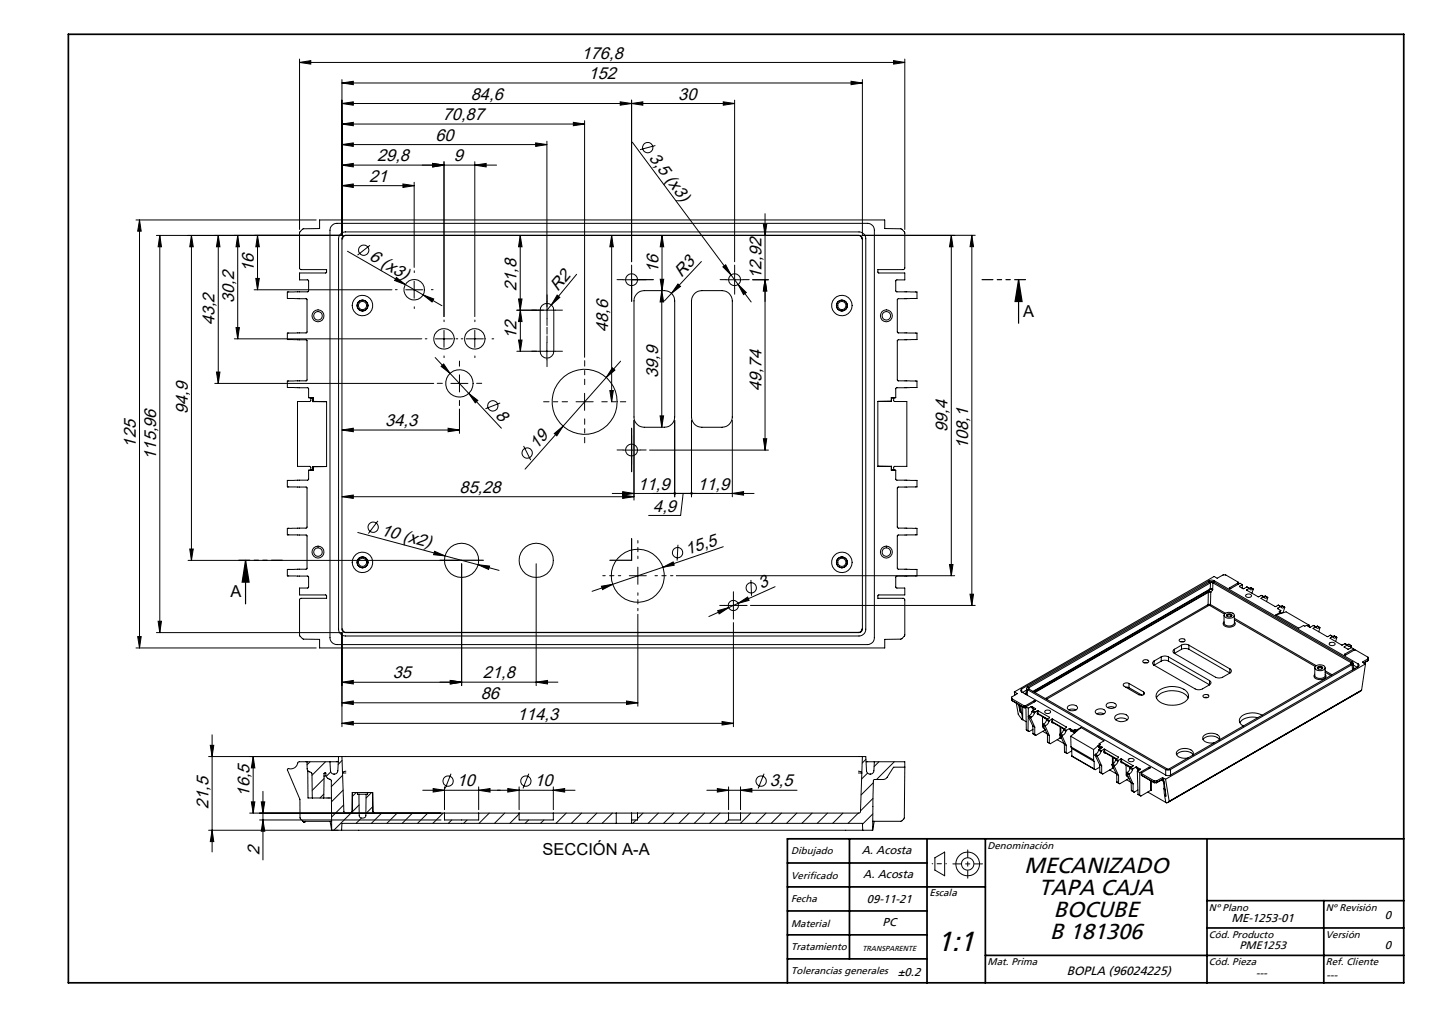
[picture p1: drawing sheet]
<svg xmlns="http://www.w3.org/2000/svg" width="420mm" height="297mm" viewBox="0 0 420 297" stroke-linecap="round" stroke-linejoin="round" font-family="sans-serif">
<g fill="none" stroke="#000" stroke-width=".29">
<path d="M87.5 18.2l3.3-.5v1zM87.5 17.2v49.8M87.5 18.2h176.8M261 17.7l3.3 .5-3.3 .5zM264.3 17.2v49.8M99.9 24.2l3.3-.5v1zM99.9 36.2l3.3-.5v1zM99.9 30.2l3.3-.5v1zM99.9 23.2v45.5M99.9 24.2h152M99.9 36.2h70.8M167.5 35.7l3.2 .5-3.2 .5z"/>
<path d="M170.7 35.2v69.1M181.2 29.7l3.3 .5-3.3 .5zM184.5 30.2l3.2-.5v1zM184.5 29.2v47.2M211.2 29.7l3.4 .5-3.4 .5zM214.6 29.2v47.2M214.6 30.2h-114.7M248.6 23.7l3.3 .5-3.3 .5zM251.9 23.2v45.5h32.9M99.9 54.2l3.3-.5v1zM99.9 48.2l3.3-.5v1.1zM99.9 42.2l3.3-.5v1.1z"/>
<path d="M99.9 54.2h21.1M99.9 42.2h59.8M117.7 53.7l3.3 .5-3.3 .5zM121 53.2v24.9M126.4 47.7l3.3 .5-3.3 .6zM129.7 47.2v45.3M138.7 48.2l3.3-.5v1.1zM138.7 47.2v45.3M145 48.2h-45.1M156.5 41.7l3.2 .5-3.2 .6zM159.7 41.2v48.4M184.7 41.5l28.8 38.8"/>
<path d="M191.4 42.5l-4.5 1.2M39.7 64.2h52.7M40.7 64.2v125M40.7 64.2l.5 3.3h-1zM45.7 68.8h54.4M46.7 68.8v115.9M46.7 68.8l.5 3.3h-1zM55.9 68.8v94.9M55.9 68.8l.5 3.3h-1zM63.7 68.8v43.2M63.7 68.8l.5 3.3h-1zM69.4 68.8v30.2"/>
<path d="M69.4 68.8l.5 3.3h-1zM75.2 68.8v15.8M75.2 68.8l.5 3.3h-1zM97 65.8l.6-.4 .8-.2h155a1.99 1.99 0 0 1 2 2v119a1.99 1.99 0 0 1-2 2h-155a2.05 2.05 0 0 1-2-2v-119l.1-.7zM99.5 68.3l.6-.4 .8-.2h150a1.99 1.99 0 0 1 2 2v114a1.99 1.99 0 0 1-2 2h-150a2.05 2.05 0 0 1-2-2v-114l.1-.7zM100 69.2l.9-.5h150a1.02 1.02 0 0 1 1 1v114a1.02 1.02 0 0 1-1 1h-150a1.09 1.09 0 0 1-1-1v-114zM100 69.8l.3-.7 .7-.3h149.7l.7 .3 .3 .7M101.5 73.4l27.6 15.9M108.1 71.6l-3.7 2.9M151.9 68.8l.1 33.8M151.9 68.8l.6 3.3h-1.1zM178.6 68.8l.5 3.3h-1z"/>
<path d="M178.6 68.8v48.5M184.5 79.2v5M193.4 68.8v16.1M193.4 68.8l.5 3.3h-1.1zM204.9 76.4l-10.8 11.5M211.1 77.9l.8-.6 1.6 3zM214.6 79.2v5M223 65.5h.9l-.5 3.3zM223.4 62.4v69M251.7 68.8h27.1M277.8 68.8l.5 3.3h-1zM277.8 68.8v99.3"/>
<path d="M283.8 68.7l.5 3.3h-1zM283.8 68.7v108.1M68.4 99h54.8M68.9 95.7h1l-.5 3.3zM74.2 84.6h40.3M74.7 81.3h1l-.5 3.3zM115.8 81l2.6 2.1-3.1-1.2zM118.5 84.6h5M121 82.1v5M123.6 86.1l3.1 1.2-.5 .9zM127.2 99h5M129.7 96.5v5"/>
<path d="M136.2 99h5M138.7 96.5v5M151.4 99.3h1.1l-.5 3.3zM151.4 87.3h1.1l-.6 3.3zM152 90.6l.5 3.3h-1.1zM158.3 89.2a2.01 2.01 0 0 1 2.2-.4 2.01 2.01 0 0 1 1.2 1.8v12a1.99 1.99 0 0 1-1.9 2 1.99 1.99 0 0 1-2-2v-12l.1-.8zM158.7 90.6h-7.7M161 89l-1.3 1.6M162.7 86.2l.8 .7-2.5 2.1zM168.4 80.1l-7.4 8.9M182 81.7h5M186.1 85.8a2.73 2.73 0 0 1 2.1-.9h5.9a3 3 0 0 1 3 3v33.9a3 3 0 0 1-3 3h-5.9a3 3 0 0 1-3-3v-33.9a2.73 2.73 0 0 1 .9-2.1z"/>
<path d="M192.8 81.6h1.1l-.5 3.3zM193.3 84.9l.5 3.3h-1zM193.3 84.9v39.9M198 82.9l.8 .7-2.7 2.1zM202.8 85.8a2.88 2.88 0 0 1 2.2-.9h5.9a3 3 0 0 1 3 3v33.9a3 3 0 0 1-3 3h-5.9a3 3 0 0 1-3-3v-33.9a3.1 3.1 0 0 1 .8-2.1zM212.1 81.7h5M213.5 80.3l2.1 2.8M215.6 83.1l2.4 2.3-.8 .6zM215.6 83.1l3.8 5.1M219.8 81.7h4.6M223.4 81.7l.5 3.3h-.9zM62.7 112h64"/>
<path d="M63.2 108.7h1l-.5 3.3zM90.1 116.1v-2.6l-.2-.3h-6v-1.9l5.5-.1 .3-.1v-11.7l-.3-.2h-5.5v-1.9l5.6-.1 .2-.2v-9.6l-.2-.2h-5.6v-1.9l6-.1 .2-.1v-3.1l-.2-.3h-2.4v-2h7.7l.2-.2v-.8h-7.5l-.4-.4v-10.5l1.1-1 4.7-.1v-2.5h165.1v2.5l4.8 .1 1 1 .1 10.5-.4 .4h-7.5v.8l.2 .2h7.7v2h-2.5l-.1 .2v3.2l.2 .1 5.9 .1v1.9h-5.5l-.2 .3v9.5l.2 .2 5.5 .1v1.9h-5.5l-.2 .3v11.5l.2 .2 5.5 .1v1.9h-6l-.2 .3v2.6M90.1 116.1l1.4 .1M90.1 116.1l.7 .1M90.8 116.2v.8l-.3 .3h-3.6v18.9h3.6l.3 .3v.7M90.8 116.2h.6M91.4 117.3h4M91.4 116.2v1.1M91.5 116.2v1M91.5 117.2l3.9 .1M91.5 117.2l-.1 .1M91.5 116.2h-.1"/>
<path d="M95.4 117.3v18.9M127.1 104.4l4.3 4.6M128.8 107l.8-.7 1.8 2.7zM131.4 109l5.5 5.9M131.7 112h5M134.2 109.5v5M134.2 119.4v7.2M136.9 114.9l9.5 10.2M136.9 114.9l2.7 2-.8 .7zM146.1 117.7l-4.3 1.7M151 102.6h5.7M157.3 102.6h4.9"/>
<path d="M159.7 100.1v5M168.2 117.3h5M170.7 114.9v4.9M177.1 110.2l-23.7 26.8M178.1 114h1l-.5 3.3zM178.9 107.4l.7 .7-2.5 2.1zM181.3 105.5l-4.2 4.7M256.4 117.2v19M256.4 117.2h4M260.3 116.2v1M260.3 117.2h-3.9M260.3 116.2h.1"/>
<path d="M260.3 117.2h.1M260.4 116.2v1M260.4 116.2h.6M261 116.2v.8l.2 .3h3.7v18.9h-3.7l-.2 .2v.8M261.6 116.1l-1.3 .1M261.6 116.1l-.6 .1M90.1 137.3l-.1 2.9-6.1 .1v1.9h5.6l.2 .2v11.7l-.3 .1-5.5 .1v1.9h5.6l.2 .2v9.6l-.3 .2-5.5 .1v1.9h6l.2 .2v3.1l-.2 .2h-2.4v2h7.7l.2 .3v.7h-7.5l-.4 .4 .1 10.6 1 1h4.7v2.5h165.1v-2.5h4.8l1-1 .1-10.6-.4-.4h-7.5v-.8l.2-.2h7.7v-2h-2.4l-.2-.1v-3.2l.1-.2h6v-1.9l-5.5-.1-.2-.2v-9.7l5.7-.1v-1.9l-5.5-.1-.2-.2v-11.5l.2-.3h5.5v-1.9l-6-.1-.2-.3v-2.6M90.8 137.2h.6M90.8 137.2l-.7 .1M91.4 136.2l.1 .1M91.4 136.2h4M91.4 136.2v1"/>
<path d="M91.4 137.2l.1 .1M91.5 137.3h-1.4M91.5 136.3v1M95.4 136.2l-3.9 .1M99.9 125.6l3.3-.5v1zM99.9 125.6h34.3M130.9 125.1l3.3 .5-3.3 .5zM152.9 130.2l2.1 4.2M161.9 126.6l2.6-2.1-1.9 2.8zM182 131.4h5M184.5 128.9v5M185.2 122.8v23.2"/>
<path d="M189.7 131.4h34.7M192.8 121.5h1l-.5 3.3zM197.1 122.8v22.3M202 122.8v22.3M213.9 122.8v22.3M223 128.1h.9l-.5 3.3zM256.4 136.2h3.9M256.4 136.2h4M260.3 136.2v1.1M260.3 137.3h1.3M260.4 136.2h-.1M260.4 136.2v1"/>
<path d="M260.4 137.2l-.1 .1M260.4 137.2h.6M261 137.2l.6 .1M99.9 145.1l3.3-.5v1zM99.9 145.1h85.3M104.5 155.5l25.5 6.8M110.4 152.1l-2.8 3.7M178.8 144.1h41.4M181.9 144.6l3.3 .5-3.3 .5zM181.9 143.6l3.3 .5-3.3 .5zM198 159.1l-.2 4.6M199.5 144.1l-.7 6.4h-9.4"/>
<path d="M211.2 159.7l-17.6 6M213.9 144.1l3.3-.5v1zM54.9 163.7h78.9M55.4 160.3h1l-.5 3.4zM126.9 161l3.1 1.3-3.4-.3zM130 162.3l9.6 2.6M134.8 164.6v35.6M139.6 164.9l3.4 .4-.3 1zM139.6 164.9l6.2 1.7M156.6 164.6v35.6M175.6 171.2l3.4-.6-3 1.6zM183.8 168.1h5"/>
<path d="M186.3 165.6v5M186.3 179.4v26.8M193.6 165.7l3-1.6 .3 1zM193.6 165.7l-20.7 7M197.5 168.1h81.3M209.6 178.3l3.2-.9-2.8 1.9zM211.7 176.8h5M214.2 174.3v5M215.5 176.2l2.9-1.8 .4 .9zM215.5 176.2l-8.5 3.9M219.2 176.8h65.6M219.3 169.4l.2 4.6"/>
<path d="M226.4 171.3l-10.9 4.9M277.3 164.8h1l-.5 3.3zM283.3 173.5h1l-.5 3.3zM352.8 176.6l.2 .2M352.8 176.6h.8M352.8 176.6l-47.5 27.4M352.9 173h.7M352.9 173l-.1 3.6M352.9 173l-50.6 29.2M353 172.8l-.1 .2M353 172.8l.6 .2M353 172.8l-50.9 29.4"/>
<path d="M353 176.8h.4M353 176.8l-47.4 27.4M353.2 169.6l.7-.2 .7 .2M353.2 170l-53.1 30.6a.43 .43 0 0 0-.2 .4 .43 .43 0 0 0 .2 .4M353.2 170l.5-.2 .9 .2M353.2 169.6l-54.8 31.6M353.2 169.6v.4M353.4 176.8l4.2 2.5M353.4 172.2h.1M353.4 172.2h.8M353.4 172.2l-.4 .6M353.4 172.2l-51.6 29.8"/>
<path d="M353.5 172h.1M353.5 172l-.1 .2M353.5 172l.7 .2M353.5 172l-51.8 29.9M353.6 170.2h.7M353.6 176.6l-.2 .2M353.6 170.2l-53.1 30.6M353.6 170.2l-.1 1.8M353.6 176.6l4.3 2.5M353.6 173v3.6M354.2 172.2l-.6 .8M354.3 170.2l40.2 23.3"/>
<path d="M354.3 170.2l-.1 2M354.6 170l40.3 23.3a.43 .43 0 0 1 .3 .4 .43 .43 0 0 1-.3 .4M354.6 169.6l42.1 24.3M354.6 169.6v.4M357.5 179.7v2.2a1.74 1.74 0 0 0 3 0v-2.2M357.8 179.2a1.79 1.79 0 0 1 2.7 .6 1.81 1.81 0 0 1-3-.1zM358.2 179.8a.97 .97 0 0 1 1.6 0M358.3 179.5a.82 .82 0 0 1 .8-.3 .82 .82 0 0 1 .7 .7 .82 .82 0 0 1-.9 .3 .82 .82 0 0 1-.6-.7zM361.6 170.2v-.2l-3.6-2.1h-.7l-1.8 1-.9-.6-58.3 33.8M361.6 170.2l-2.6 1.5 .4 .2 2.8-1.6 .7 .4M361.6 170.2v.4M361.7 170.1v.5"/>
<path d="M362.1 171.2l1 .7 1-.5M362.1 171.2l-.1 .1M362.9 170.7l-.8 .5M362.9 170.7l-.1 1.1M363.9 173.8a.89 .89 0 0 1 .9-.4 .89 .89 0 0 1 .7 .8 .9 .9 0 0 1-1 .3 .9 .9 0 0 1-.6-.7zM364.1 172.3v.1M364.1 172.4l3.4 1.9 .9-.4M364.1 171.4l.8 .4 .3-.2M364.1 171.4l.7 .4M364.8 171.8l.2 .1a.48 .48 0 0 0 .4 .4 .48 .48 0 0 0 .5-.3M364.8 171.8l-.7 .5M365.2 171.6l.8 .4"/>
<path d="M365.2 171.6l.7 .4M365.9 172l.1 .1-.3 1.1M368.4 174.7v.1M368.4 174.8l4 2.4 .9-.5M368.4 173.9l.8 .4M368.4 173.9l.7 .4M369.1 174.3h.2a.49 .49 0 0 0 .4 .4 .49 .49 0 0 0 .5-.2M369.1 174.3l-.7 .4M369.5 174.1l-.3 .2M369.5 174.1l.8 .3M369.5 174.1l.7 .4M370.2 174.5l-.3 1.2"/>
<path d="M372.6 179.6l6.7 3.8 1.5-.7 .3 .2 .5-.3 1 .6 1-.5M373.2 177.6l.9 .7M373.2 177.6l-.1 .1M373.3 176.7l.9 .4 .2-.2M373.3 176.7l.7 .5M374 178.8l-1.4 .8M374 178.8l.1 .4-1.5 .4M374 179l.4 .1 1.2-.4 6.7 3.9M374 177.2h.2a.5 .5 0 0 0 .4 .4 .5 .5 0 0 0 .5-.3M374 177.2l-.8 .4M374.1 178.3l-.5 .3 .4 .2M374.1 178.3l-.2 .4"/>
<path d="M374.4 176.9l.8 .4M374.4 176.9l.7 .4M375.1 177.3l.1 .1-.5 1.6M39.7 189.2h52.7M40.2 185.9h1l-.5 3.3zM45.7 184.7h54.2v27.5M46.2 181.4h1l-.5 3.3zM99.9 199.2l3.3-.5v1zM99.9 199.2h34.9M100 183.7l.3 .7 .6 .3h150l.7-.6 .1-.4M128.5 199.2h34.4M131.5 198.7l3.3 .5-3.3 .5z"/>
<path d="M156.6 199.2l3.3-.5v1zM214.2 181.8v30.4M329.7 199.6l-.7-.2a.73 .73 0 0 0-.9 .8l4.5 2.7 .7 .1a.69 .69 0 0 0 .9-.8l-.2-.1M329.7 199.6l4.3 2.5M329.7 199.6v1.2M333.8 193a.9 .9 0 0 1 1-.4 .9 .9 0 0 1 .7 .8 .91 .91 0 0 1-1 .3 .91 .91 0 0 1-.7-.7zM334.1 193.6h1M337.1 193a.64 .64 0 0 0-.5 .7 .64 .64 0 0 0 .5 .6M337.1 194.3l12 6.9a2.39 2.39 0 0 0 2.1 0l2.1-1.2M337.1 193v1.3M339.2 191.8a2.39 2.39 0 0 1 2.1 0M339.2 193.1a2.13 2.13 0 0 1 2.1 0"/>
<path d="M339.2 191.8l-2.1 1.2M339.2 191.8v1.3M339.2 193.1l-2.1 1.2M341.3 191.8l12 7M341.3 191.8v1.3M341.3 193.1l12 6.9M343 189.6a.64 .64 0 0 0-.4 .6 .64 .64 0 0 0 .4 .6M343 190.8l12 7a2.39 2.39 0 0 0 2.1 0l2.1-1.2M343 189.6v1.2M344.5 186.8a.91 .91 0 0 1 .9-.3 .91 .91 0 0 1 .7 .7 .9 .9 0 0 1-1 .3 .9 .9 0 0 1-.6-.7zM344.8 187.4h1M345.1 188.4a2.19 2.19 0 0 1 2.1 0"/>
<path d="M345.1 189.6a2.47 2.47 0 0 1 2.1 0M345.1 188.4l-2.1 1.2M345.1 188.4v1.2M345.1 189.6l-2.1 1.2M347.2 188.4l12 6.9M347.2 188.4v1.2M347.2 189.6l12 6.9M353.3 198.8a.66 .66 0 0 1 .4 .6 .66 .66 0 0 1-.4 .6M353.3 198.8v1.2M357.5 181.6l-.1 .1a.94 .94 0 0 0 1 1.4 1.62 1.62 0 0 0 2.4-1.2l-.3-.3M358.5 180a.58 .58 0 0 1 .5-.4 .58 .58 0 0 1 .6 .4M359.2 195.3a.64 .64 0 0 1 .5 .6 .64 .64 0 0 1-.5 .7"/>
<path d="M359.2 195.3v1.2M360.5 181l23.7 13.7M360.5 180.6l24 13.8M382.3 182.6l-.5 .1M382.3 182.6v.5M383.6 183.5v.1M383.6 183.6l4 2.3 .9-.4M383.6 182.7l.8 .4 .3-.2M383.6 182.7l.7 .4M384 196.9l-.1 .1a.94 .94 0 0 0 1 1.4 1.58 1.58 0 0 0 2.3-1.2l-.1-.3M384 195v2.2a1.77 1.77 0 0 0 3.1 0l-.1-2.2M384.3 194.6a1.98 1.98 0 0 1 2.7 .2 1.28 1.28 0 0 1-1.9 1l-.5-.1a.67 .67 0 0 1-.5-.5 .67 .67 0 0 1 .2-.6z"/>
<path d="M384.3 183.1h.2a.49 .49 0 0 0 .4 .4 .49 .49 0 0 0 .5-.2M384.3 183.1l-.7 .4M384.7 182.9l.8 .3M384.7 182.9l.7 .4M384.7 195.1a1.07 1.07 0 0 1 1.6 0M384.8 194.8a.8 .8 0 0 1 .9-.3 .8 .8 0 0 1 .6 .7 .8 .8 0 0 1-.9 .3 .8 .8 0 0 1-.6-.7zM385 195.3a.56 .56 0 0 1 .5-.4 .56 .56 0 0 1 .6 .4M385.4 183.3h.1l-.3 1.2M387 196.3l1.7 1M387 195.9l2 1.2M388.3 187.9a.9 .9 0 0 1 .9-.4 .9 .9 0 0 1 .7 .8 .91 .91 0 0 1-.9 .3 .91 .91 0 0 1-.7-.7zM388.5 185.5l.9 .4 .2-.2"/>
<path d="M388.5 185.5l.7 .4M388.5 186.3v.1M388.5 186.4l3.4 2 .8-.4M389.2 185.9h.2a.5 .5 0 0 0 .4 .5 .5 .5 0 0 0 .5-.3M389.2 185.9l-.7 .4M389.6 185.7l.8 .4M389.6 185.7l.7 .4M390.3 186.1l.2 .1-.4 1.2M392.6 189l1.1 .6 1-.5 .7 .4M392.6 188.9v.1M392.7 191.1v.1M392.7 191.2l.3 .1 2.9-1.5 3.7 2.1v.4"/>
<path d="M392.7 188l.9 .4 .3-.2M392.7 188l.8 .4M393.5 188.4h.1a.5 .5 0 0 0 .5 .4 .5 .5 0 0 0 .5-.2M393.5 188.4l-.9 .5M393.9 188.2l.8 .4M393.9 188.2l.7 .4M394.5 193.9l-53.2 30.7-40.9-23.4 .1-.4M394.5 193.5v.4M394.6 188.6l-.1 .6M394.9 194.1l-53 30.6M394.9 194.1l.1 1.5M395.2 193.6l.1 1.9"/>
<path d="M395.3 194.2l1.1 .7M395.3 195l.4 .3M395.3 195.1l.1 .1M395.4 189.5l-2.7 1.6M395.4 189.5v.4M395.4 195.2l.2 .1M395.4 195.2h-.1M396.7 193.9a.42 .42 0 0 1 .3 .4 .42 .42 0 0 1-.3 .4l-54.8 31.6M396.7 193.9l-.1 .9M398.8 193.9l-58.4 33.7M398.8 193.9l-1.1 7.6M399.5 192.9v.1"/>
<path d="M399.5 193l-1.1 .6M399.5 192.9l-1.2 .7M399.6 192.4l-1.7 1 .9 .5M399.6 192.4l-.1 .5M399.6 192.8l-.1 .2M399.6 192.3v.1M399.6 192.3l-.1 .6M61.4 217.7h1l-.5 3.2zM61.9 214.6v34.2M99.9 205.2l3.3-.5v1zM99.9 205.2h86.4M99.9 211.2l3.3-.5v1z"/>
<path d="M99.9 211.2h114.3M183 204.7l3.3 .5-3.3 .5zM210.9 210.7l3.3 .5-3.3 .5zM295.5 204.5l.1 .1M295.5 203.9v.1M295.5 204.4v.1M295.5 204l3.6 2.1M295.5 204.5l3.6 2.1M295.5 204v.5M295.6 204.6l3.6 2.1M296.3 202.1l.8 .5-1.6 1v.8M296.3 202.1l.1 .9"/>
<path d="M296.8 205.3l.6 3.3 1.3 1.6M297.5 205.7v.3M297.5 206l.4 .1M297.5 206l.5 2M297.9 206.1l.3 .2M297.9 206.1l.1 1.9M297.9 205.9v.2M298 208l.4 .2M298.2 206.3l.2 1.9M298.2 206.1v.2M298.4 201.2a.46 .46 0 0 0-.3 .4 .46 .46 0 0 0 .3 .5l42.1 24.2M298.4 208.2l.3 2"/>
<path d="M298.4 201.2v.9M298.7 206.4v3.8M298.7 210.2l1 .6M299.1 206.1h.4M299.1 206.6h.4M299.1 206.6l.1 .1M299.1 206.1v.5M299.2 206.7h.2M299.5 206.6l-.1 .1M299.5 206.1v.5M299.6 202.5l-.2 .2M299.6 206.5l-.2 .2"/>
<path d="M299.6 206.4l.8 .4M299.6 206.4l.2 6.7M299.6 206.5l-.1 .1M299.6 202.5h.1M299.7 202.7v.1M299.7 202.4l-.3 .2M299.7 202.5h-.1M299.8 213.1l.5 .4M299.8 213.1l.4 .3M299.8 201.5l-1.1 .7M299.9 201l-.2 1.7M300.1 201.4l40.4 23.3"/>
<path d="M300.1 201.4l-.1 1.6M300.2 213.4l.1 .1M300.4 209.3l.6 .4M300.4 209.3l1.3 2.7M300.4 206.8l-.2 6.6M300.5 209l-.1 .3M300.5 209l.7 .4M300.5 200.8v.5M301 209.7l1.2 2.6M301.2 209.4l-.2 .3M301.2 206.4l-.8 .4M301.2 206.4l.7 1"/>
<path d="M301.4 206.3l-.2 .1M301.4 207.8l-.4 .9-.5 .3M301.4 206.3l1 .6M301.4 207.8l.7 .4M301.4 206.3l.6 1M301.6 207.6l-.2 .2M301.6 207.6l.7 .4M301.7 212l.5 .3M301.7 212v2.2M301.7 213l-1.1 .6-.3-.1M301.7 214.2l.6 .4M301.7 214.2l.5 .3"/>
<path d="M302.1 204.6l.2 .1M302.1 204.6l-2.6 1.5M302.1 204.6v.4M302.1 208.2l-.5 1-.4 .2M302.2 214.5l.1 .1M302.2 212.3v2.2M302.3 208l-.2 .2M302.3 204.7v.2M302.3 204.9l-2.7 1.5M302.4 206.9l-.8 .7M302.4 206.9l.1 .1M303 207.6h.2"/>
<path d="M303 208.4h.2M303 208.4v.2l.4 .1M303 207.6l-.7 .4M303 207.6v.8M303.2 208.4l.1 .2M303.2 207.6l3.3 1.9M303.2 207.6v.8M303.2 208.4l2.7 1.6M303.2 208.6l1.3 .7M304.5 209.3v2.9l.7 .7M304.5 209.3l1.3 .8M304.5 209.3l1.3 .7"/>
<path d="M304.6 213.6l1.2 .7M304.6 211.7l.7 .4M304.6 211.7l1.3 2.8M304.7 211.5l-.1 .2M304.7 211.5l.7 .4M305.2 207.7a.9 .9 0 0 1 .9-.4 .9 .9 0 0 1 .7 .8 .89 .89 0 0 1-.9 .3 .89 .89 0 0 1-.7-.7zM305.3 213.1l-2.7 1.6-.3-.1M305.3 212.1l1.2 2.7M305.4 211.9l-.1 .2M305.6 210.3l-.3 .8-.6 .4M305.6 210.3l.8 .4M305.8 210l-.2 .3"/>
<path d="M305.8 210l.7 .4M305.9 216.7l.6 .4M305.9 214.5l.6 .3M305.9 216.7l.6 .3M305.9 214.5v2.2M306.4 210.7l-.3 .6-.7 .6M306.5 217v.1M306.5 214.8v2.2M306.5 209.5v.1M306.5 210.4l-.1 .3M306.5 209.6l-.7 .4M307.2 210.8h.2"/>
<path d="M307.2 210.8l.1 .3h.3M307.2 210h.2M307.2 210l-.7 .4M307.2 210v.8M307.4 210.8l3.3 2.1M307.4 210.8l3.5 2M307.4 210l4.1 2.3M307.4 210v.8M308.8 216l2 1.2M309.6 214.6l.6 .4M309.6 214.6l1.3 2.7M309.6 215.5l-2.8 1.7-.3-.1"/>
<path d="M309.6 214.7v.8M309.6 212.3v2.1M309.7 214.3l-.1 .3M309.7 214.3l.7 .4M309.8 215.1v.4h-.2M309.8 212.4v1.9M310.2 215l1.2 2.7M310.4 214.7l-.2 .3M310.6 213.1l-.3 .7-.6 .5M310.6 213.1l.7 .4M310.8 212.9l-.2 .2M310.8 212.9l.7 .4"/>
<path d="M310.9 217.3l.5 .4M310.9 217.3v2.2M310.9 219.5l.5 .4M310.9 219.5l.5 .3M311.3 213.5l-.4 .9-.5 .3M311.4 219.8v.1M311.4 217.7v2.1M311.5 212.3v.2M311.5 213.3l-.2 .2M311.5 212.5l-.7 .4M312 206.2a1.77 1.77 0 0 1 2.7 .6 1.79 1.79 0 0 1-3-.1zM312.2 207.3l.6-.2 1.5 .2"/>
<path d="M312.3 212.8h.2M312.3 212.8l-.8 .5M312.3 212.8l.5 .7M312.5 212.8l.9 .5M312.5 212.8l.5 .7M312.7 215l6.7 3.9M312.7 215l.1 3.1M312.8 218.1l6.6 3.8M312.8 218.1l.2 .5M312.8 213.5l.4 .1M313 219.3l-1.3 .8-.3-.2M313 213.5h-.2"/>
<path d="M313 213.5l.1 .1M313 218.6l6.6 3.8M313 218.6l.1 2.2M313.1 213.5l.8 .5M313.4 213.3l.3 .3M313.7 213.6l.3 .2M313.9 213l.4 .3M313.9 213l-.5 .3M313.9 213.5l-.2 .1M313.9 213.5l.4 .2M313.9 213v.5M314 213.8l-1.3 1.2"/>
<path d="M314 213.8v.1M314.3 213.3v.4M315.7 212.5l6.7 3.9-1.3 .8M315.7 212.5l-1.4 .8M315.7 212.5l-1.4 1.2M319.4 218.9v3M320.1 207.4a1.77 1.77 0 0 1 2.8 .6 1.79 1.79 0 0 1-3-.1zM320.3 208.5l1.1-.3 1 .3M320.7 217.8l-1.3 1.1M320.7 217.8l.3 .5M320.9 219.1l-.3 .6-.7 .6M320.9 219.1l.7 .4"/>
<path d="M320.9 217.8h-.2M320.9 217.8l.3 .4M321 218.3h.3M321 217.7l.9 .5M321 217.7l.1 .2-.2-.1M321 218.8l-.1 .3M321 218.8l.7 .4M321.1 217.2l.3 .2-.4 .3M321.1 217.2v.4M321.2 218.2l-.2 .1M321.2 218.2l.4 .3M321.2 218.2l.4 .2"/>
<path d="M321.6 219.5l-.4 .8-.6 .4M321.7 219.2l-.1 .3M321.9 218.2l-.9 .6M321.9 218.2h.1M322.4 218.8h.3M322.4 219.6h.3M322.4 219.6l.1 .3h.3M322.4 218.8l-.7 .4M322.4 218.8v.8M322.7 219.6l.1 .2M322.7 218.8l4 2.3M322.7 218.8v.8"/>
<path d="M322.7 219.6l3.4 2M322.7 219.8l3.2 1.9M323.3 205.6a2.02 2.02 0 0 1 2.7 .2 1.6 1.6 0 0 1-2.6 .7 .62 .62 0 0 1-.1-.9zM323.5 206.6l1.1-.2 1 .2M325.9 210.2a2.8 2.8 0 0 1 3.3 0M325.9 208.9a2.51 2.51 0 0 1 3.7 .6 2.21 2.21 0 0 1-3.2 1 .87 .87 0 0 1-.8-.6 .87 .87 0 0 1 .3-1zM328.8 200.7l.9 .1M329.7 200.8l3.9 2.2M334 202.1v.8M337.7 203.8a6.2 6.2 0 0 1 7.8-1.5l1 .7 .5 .8M338.4 201.7a6.8 6.8 0 0 1 8.2 .3 2.02 2.02 0 0 1-1 3.2 6.7 6.7 0 0 1-7.6-.9 1.83 1.83 0 0 1 .4-2.6zM351.4 216a3.3 3.3 0 0 1 4.8 0"/>
<path d="M351.4 203.1a.91 .91 0 0 1 .9-.3 .91 .91 0 0 1 .7 .7 .9 .9 0 0 1-.9 .3 .9 .9 0 0 1-.7-.7zM351.7 203.7h1M356.1 216.1v-.1a1.22 1.22 0 0 0-1-1.7 3.1 3.1 0 0 0-3.8 1.1 2.11 2.11 0 0 0 2.7 1.6l.7-.1M367.3 209.6a5.1 5.1 0 0 0-5.2 1.4M368.6 208.9a5.3 5.3 0 0 0-6.5 .9 1.7 1.7 0 0 0 1 2.2M397.6 201.6l-56.4 32.7M397.6 201.6l-56.1 32.5M397.7 201.5l-.1 .1M397.7 201.5l-56.2 32.5M60.9 220.9h39M72.9 237.5h56.9M73.4 234.2h1l-.5 3.3z"/>
<path d="M73.9 220.9v16.6M73.9 220.9l.5 3.4h-1zM75.8 239.5h53M76.3 234.2h1l-.5 3.3zM76.8 231.1v20M76.8 239.5l.5 3.2h-1zM88.3 239.7l8.6 .2M88.3 239.7l.4 .4M89.3 239.9l-.4 .3M89.7 222.5v2.1a1.65 1.65 0 0 0 1.3 1.1l.2 7.3M89.7 222.5l-2.6 .1a2.43 2.43 0 0 1-3.1 1.9l-.1 .3 3.7 8.6v5.5l.7 .8M89.7 222.5h6.7"/>
<path d="M89.8 224.9l.2 8.1h1.2M90.6 222.5l-.9 .8M91.2 233h3.3M94.5 233h2.3M94.6 231.9l-1.1 1.1M94.7 225.9l-.2 7.1M94.7 227.4l-3.5 3.4M95.1 222.5l-4 3.9M95.1 225.8a1.41 1.41 0 0 0 .8 1.6l.7 .2 .2 .4 .1 14.5-.5-2.6M95.1 225.8l-.2-.2-.2 .3M95.1 225.8l-.4 .1M96.4 222.5h2.4"/>
<path d="M96.6 225.4l-1.3 1.4M98.9 220.9l-.2 4.2a1.08 1.08 0 0 1-1.1 1 1.08 1.08 0 0 1-1.1-1l-.1-2.6M99.9 220.9l.5 16.1 .5 .5M99.9 220.9h152M99.9 222.1l-1.1 1.1M100.1 226.4l-3.3 3.3M100.2 230.7l-3.4 3.5M100.4 235.1l-3.6 3.5M101 225.2h-.1a.48 .48 0 0 0-.6 .1 .48 .48 0 0 0-.1 .5l.8-.1M102.6 237.4l-5.1 5.1M102.9 231.5v5.5l-.5 .5M104 231.5l-1.1 1"/>
<path d="M104.4 231.5h-1.5l-.1 5.6-.4 .4M104.4 231.5v.4h.4M104.4 231.5h3M104.8 231.9l.1 6.3a.99 .99 0 0 0 1 .7 .99 .99 0 0 0 1-.7v-6.3M104.8 231.9h2.1M104.9 235.1l-2 2M105.6 238.9l-1.6 1.5M107.4 231.5h1.5v5.6l.5 .4-.4-.2-.1-.3-.1-5.5M107.4 231.5v.4h-.5M108.5 231.5l-1.6 1.5M108.9 235.6l-2 2M111.5 237.5l-3 2.9"/>
<path d="M116 237.5l-3 2.9M120.5 237.5l-3 2.9M123.5 230.8h44.5M125 237.5l-3 2.9M126.5 230.3l3.3 .5-3.3 .5zM129.4 237.5l-3 2.9M129.8 229.8v6.7M129.8 237.5h10M129.8 237.5v2h10v-2M131.7 226l-1.7 4.3M131.9 239.5l-.9 .9M136.4 239.5l-1 .9"/>
<path d="M139.8 230.8l3.3-.5v1zM139.8 229.8v6.7M139.8 237.5h11.8M142.9 237.5l-3 2.9M147.4 237.5l-3 2.9M148.3 230.3l3.3 .5-3.3 .5zM151.6 229.8v6.7M151.6 237.5h10M151.6 237.5v2h10v-2M151.6 237.7l-2.7 2.7M154.4 239.5l-1 .9M154.4 226l-1.6 4.3"/>
<path d="M158.9 239.5l-1 .9M161.6 230.8l3.3-.5v1zM161.6 229.8v6.7M161.6 237.5h18.4M165.4 237.5l-3 2.9M169.9 237.5l-3 2.9M174.3 237.5l-3 2.9M178.9 237.5l-3 2.9M180 237.5h4.5M180 237.5v2.9M184.5 237.5h1.7M184.5 237.5v2.9"/>
<path d="M185.8 239.5l-1 .9M186.2 237.5h26.6M186.2 237.5v2h-1.7M187.8 237.5l-1.6 1.6M192.3 237.5l-3 2.9M196.8 237.5l-3 2.9M201.3 237.5l-3 2.9M205.8 237.5l-3 2.9M206.4 230.8h26.4M209.5 230.3l3.3 .5-3.3 .5zM210.3 237.5l-3 2.9M212.8 229.8v6.7"/>
<path d="M212.8 239.4l-1 1M212.8 237.5h3.5M212.8 237.5v2M216.3 230.8l3.3-.5v1zM216.3 229.8v6.7M216.3 237.5v2h-3.5M219.3 237.5l-3 2.9M223.2 226l-1.8 4.3M223.7 237.5l-3 2.9M228.2 237.5l-3 2.9M232.7 237.5l-3 2.9M237.2 237.5l-3 2.9"/>
<path d="M241.7 237.5l-3 2.9M246.2 237.5l-3 2.9M250.7 237.5l-3 2.9M250.7 225.2l.7 .2 .3 .4-1-.1M251.9 220.9l-.6 16.2-.2 .3-34.8 .1M251.9 220.9h1l.2 4.2a1.08 1.08 0 0 0 1.1 1 1.08 1.08 0 0 0 1-1l.2-2.6M252.9 221.8l-1.1 1M253 222.5h2.4M253.4 225.8l-1.8 1.7M254.9 237.7l-3 3M255 233.2l-3.7 3.6M255.1 228.6l-3.6 3.6"/>
<path d="M255.3 239.9l-.4 2.6M255.4 222.5h8.9v1.5M256.7 222.5l-1.4 1.4M261.2 222.5l-5.2 5.1M264.3 224l-.2 15.1-.9 .8h-8.3M264.3 224h-3.2l-.8 1.1a4.8 4.8 0 0 1-1.8 2.4l-3.1 .1-.3 .4-.2 14.5M264.3 223.9l-.2 .1M313.1 220.8l6.5 3.8M313.1 220.8l6.5 3.7M319.4 221.9l.2 .5M319.6 224.5v.1M319.6 222.4v2.1"/>
<path d="M319.8 220.5l.7 .4M319.8 220.5l1.4 2.8M319.9 220.3l-.1 .2M319.9 220.3l.7 .4M320.5 220.9l1.3 2.7M320.6 220.7l-.1 .2M321.2 223.3l.6 .3M321.2 223.3v2.2M321.2 224l-1.3 .8-.3-.2M321.2 225.5l.6 .4M321.2 225.5l.6 .3M321.8 225.8v.1"/>
<path d="M321.8 223.6v2.2M324.1 224.9l2 1.1M324.8 223.4l.6 .4M324.8 223.4l1.3 2.8M324.9 223.1l-.1 .3M324.9 224.4l-2.8 1.6-.3-.1M324.9 223.1l.7 .4M324.9 221.1v2M324.9 223.7v.7M325.1 224.1v.3h-.2M325.1 221.2v1.8M325.4 223.8l1.3 2.7"/>
<path d="M325.6 223.5l-.2 .3M325.8 221.9l-.4 .8-.5 .4M325.8 221.9l.7 .4M326 221.6l-.2 .3M326 221.6l.7 .5M326.1 226.2l.6 .3M326.1 226.2l.1 2.1M326.2 228.3l.5 .5M326.2 228.3l.5 .4M326.5 222.3l-.4 .9-.5 .3M326.7 221.1v.2M326.7 222.1l-.2 .2"/>
<path d="M326.7 221.3l-.7 .3M326.7 228.7v.1M326.7 226.5v2.2M327.4 221.6h.2M327.4 222.5h.2M327.4 222.5l.1 .3 .3-.1M327.4 221.6l-.7 .5M327.4 221.6v.9M327.6 222.5l.1 .2M327.6 221.6l3.3 2M327.6 221.6v.9M327.6 222.5l2.7 1.5"/>
<path d="M327.7 222.7l1.2 .7M328.9 223.4h.1M328.9 223.4l1.3 .8M329 225.8l.7 .4M329 225.8l1.4 2.8M329.1 227.7l1.2 .8M329.1 225.6l-.1 .2M329.1 225.6l.7 .4M329.6 221.8a.91 .91 0 0 1 .9-.4 .91 .91 0 0 1 .7 .7 .9 .9 0 0 1-1 .4 .9 .9 0 0 1-.6-.7zM329.7 226.2l1.2 2.7M329.7 227.3l-2.6 1.6-.4-.1M329.8 226l-.1 .2"/>
<path d="M330.1 224.4l-.4 .8-.6 .4M330.1 224.4l.7 .4M330.2 224.1l-1.3-.7v3l.7 .6M330.2 224.1l-.1 .3M330.2 224.1l.7 .4M330.4 228.6l.5 .3M330.4 228.6v2.2M330.4 230.8l.6 .4M330.4 230.8l.5 .3M330.8 224.8l-.3 .7-.7 .5M330.9 223.6v.1M330.9 223.7l-.7 .4"/>
<path d="M330.9 224.5l-.1 .3M330.9 231.1l.1 .1M330.9 228.9v2.2M331.8 224h.2M331.8 224l-.9 .5M331.8 224l.7 1M332 224l1 .6M332 224l.6 1M332.2 225.2l.7 .4M332.2 225.2l.2 6.7M332.4 230.7l-1.1 .6-.3-.1M332.4 231.9l.6 .4"/>
<path d="M332.4 231.9l.5 .3M332.9 232.2l.1 .1M332.9 225.6v6.6M333 224.6l-.8 .6M333 224.6h.1M333.3 226.3l.1 .2M333.3 226.3l.1 .1M333.3 225.8v.5M333.4 225.9l3.6 2.1M333.4 225.9v.5M333.4 226.4v.1M333.4 226.5l3.6 2.1"/>
<path d="M333.4 226.4l3.6 2.1M335.2 231.3l5.3 3M335.6 224.1h.2M335.6 224.1l-2.7 1.5M335.6 224.1v.4M335.8 224.1l.2 .1-2.6 1.5v.2M335.8 224.1v.3M336.1 230.8l-2.9 1.7-.2-.2M336.1 228v2.8M336.3 228.1v2.7h-.2M337 228h.2M337 228v.5"/>
<path d="M337 228.6h.2M337 228.5h.2M337 228.5v.1M337.2 228.5v.1M337.2 228.6h.5M337.2 228l.5 .1M337.2 228v.5M337.2 228.5h.5M337.7 228.5v.1M337.7 228.1v.4M337.9 228.6h-.2M337.9 228l-.2 .1"/>
<path d="M337.9 228.5h-.2M337.9 228.5v.1M337.9 228v.5M339.2 227.8l.7 .5M339.3 227.7l.6 .4M339.5 227.1l.9 .5M339.5 227.1l-1.6 .9M339.5 227.1l.1 .4M339.6 227.5h.1M339.6 227.5l-1.7 1M339.7 227.5v.1M339.7 227.6l-1.8 1"/>
<path d="M339.7 227.6l.1 .1M339.7 227.5l.1 .1M339.8 227.6l.5 3M339.9 228.3l.1 2.1M340 230.4l.1 1.9M340 230.4l.3 .2M340.1 232.3l.4 2M340.1 232.3l.4 .2M340.3 230.6l.2 1.9M340.4 230.6l.1 1.9M340.4 227.6l1.1 6.4M340.5 226.3l.5 .2 .9-.2"/>
<path d="M340.5 224.7l.5 .2 .9-.2M340.5 224.7v1.6M341.5 234.1l-.8 .4-.2-.2M341.5 234v.1M341.9 224.7v1.6M343.7 220.4a3.3 3.3 0 0 1 4.8 0M348.4 220.6a1.37 1.37 0 0 0-1.5-2 2.83 2.83 0 0 0-3.3 1.2 2.11 2.11 0 0 0 2.7 1.6h.7M60.9 242.5h38.9M61.9 242.5l.5 3.3h-1zM88.7 240.1l.2 .1M88.7 240.1h.1M88.9 240.2h.1"/>
<path d="M99.8 242.5h152.2M180 240.4h4.5M180 240.4h-80.1l-.1 2.1M184.5 240.4h67.4l.1 2.1M252 242.5h2.9M254.9 242.2l-.2 .3M273 250.5l2.9-1.7v7l-2.9-1.7z"/>
<circle cx="189.2" cy="43.1" r="1.51"/>
<circle cx="106.2" cy="73.1" r="1.51"/>
<circle cx="92.9" cy="92.2" r="1.26"/>
<circle cx="92.9" cy="92.2" r="1.75"/>
<circle cx="105.9" cy="89.2" r="1.2"/>
<circle cx="105.9" cy="89.2" r="3"/>
<circle cx="105.9" cy="89.2" r="1.61"/>
<circle cx="121" cy="84.6" r="2.99"/>
<circle cx="129.7" cy="99" r="3"/>
<circle cx="138.7" cy="99" r="2.99"/>
<circle cx="184.5" cy="81.7" r="1.73"/>
<circle cx="214.6" cy="81.7" r="1.73"/>
<circle cx="245.9" cy="89.2" r="3"/>
<circle cx="245.9" cy="89.2" r="1.2"/>
<circle cx="245.9" cy="89.2" r="1.59"/>
<circle cx="258.9" cy="92.2" r="1.25"/>
<circle cx="258.9" cy="92.2" r="1.74"/>
<circle cx="134.2" cy="112" r="4"/>
<circle cx="143.9" cy="118.5" r="1.5"/>
<circle cx="170.7" cy="117.3" r="9.5"/>
<circle cx="154" cy="132.3" r="1.51"/>
<circle cx="184.5" cy="131.4" r="1.73"/>
<circle cx="109" cy="154" r="1.52"/>
<circle cx="92.9" cy="161.2" r="1.25"/>
<circle cx="92.9" cy="161.2" r="1.74"/>
<circle cx="105.9" cy="164.2" r="1.2"/>
<circle cx="105.9" cy="164.2" r="3"/>
<circle cx="105.9" cy="164.2" r="1.61"/>
<circle cx="134.8" cy="163.6" r="5"/>
<circle cx="156.6" cy="163.6" r="5"/>
<circle cx="186.3" cy="168.1" r="7.8"/>
<circle cx="197.9" cy="161.4" r="1.5"/>
<circle cx="214.2" cy="176.8" r="1.5"/>
<circle cx="219.4" cy="171.7" r="1.5"/>
<circle cx="245.9" cy="164.2" r="3"/>
<circle cx="245.9" cy="164.2" r="1.2"/>
<circle cx="245.9" cy="164.2" r="1.59"/>
<circle cx="258.9" cy="161.2" r="1.24"/>
<circle cx="258.9" cy="161.2" r="1.73"/>
<circle cx="130.9" cy="228.1" r="1.51"/>
<circle cx="153.6" cy="228.1" r="1.51"/>
<circle cx="222.3" cy="228.1" r="1.51"/>
<circle cx="282.6" cy="252.3" r="3.5"/>
<circle cx="282.7" cy="252.3" r="1.8"/>
</g>
<path d="M297.5 81.7l1 6.3h-2zM297.5 81.7v12.7M71.7 163.7l1 6.3h-2zM71.7 163.7v12.7" fill="none" stroke="#000" stroke-width=".35"/>
<g fill="none" stroke="#000" stroke-width=".29" stroke-dasharray="15.2 1.3 1.3 1.3">
<path d="M121 79.6v-.5M184.5 79.2v-1.8M214.6 79.2v-1.8M116 84.6h-.5M121 89.6v.5M124.7 98.9h-.5M126 84.6h.5M129.7 93.9v-.5M133.7 98.9h-.5M134.7 98.9h.5M138.7 93.9v-.5M143.7 98.9h.5"/>
<path d="M157.3 90.6h-2M159.8 90.6h-2.5M159.8 90.6v2.5M159.8 90.6h2.5M159.8 90.6v-2.5M159.8 93.1v2M159.8 88.1v-2M159.8 97.6v-2M162.3 90.6h2M182 81.7h-1.8M184.5 84.2v1.7M187 81.7h1.7"/>
<path d="M212.1 81.7h-1.8M214.6 84.2v1.7M217.1 81.7h1.7M129.2 111.9h-1.5M129.7 103.9v.5M134.2 106.9v-1.5M134.2 116.9v1.5M138.7 103.9v.5M139.2 111.9h1.5M157.3 102.6h-2M159.8 105.1v2M159.8 100.1v-2"/>
<path d="M162.3 102.6h2M182 131.4h-1.8M184.5 128.9v-1.7M184.5 133.9v1.8M187 131.4h1.7M211.7 176.8h-1.5M214.2 174.3v-1.5M214.2 179.3v1.5M216.7 176.8h1.5"/>
</g>
<path d="M165.8 117.3h-7M170.8 112.3v-7M175.8 117.3h7M170.8 122.3v7" fill="none" stroke="#000" stroke-width=".29" stroke-dasharray="15.2 1.3 1.3 1.3" stroke-dashoffset="13.6"/>
<path d="M181.3 168.1h-5.2M186.3 163.1v-5.2M186.3 173.1v5.3M191.3 168.1h5.3" fill="none" stroke="#000" stroke-width=".29" stroke-dasharray="15.2 1.3 1.3 1.3" stroke-dashoffset="14.5"/>
<path d="M299.5 81.7h-12.7M69.8 163.6h12.7" fill="none" stroke="#000" stroke-width=".35" stroke-dasharray="6.3 1.3 1.3 1.3 1.3 1.3" stroke-dashoffset="3.2"/>
<path d="M184.5 81.7v6.3M190.8 81.7h-6.3M184.5 125.1v6.3M184.5 131.4v6.4M184.5 157.3v6.3M128.5 163.6h6.3M141.2 163.6h-6.4M184.5 163.6h-6.4" fill="none" stroke="#000" stroke-width=".35" stroke-dasharray="6.3 1.3 1.3 1.3 1.3 1.3"/>
<path d="M282.7 256.5v-8.3" fill="none" stroke="#000" stroke-width=".29" stroke-dasharray="15.2 1.3 1.3 1.3" stroke-dashoffset="13"/>
<path d="M278.3 252.3h8.7" fill="none" stroke="#000" stroke-width=".29" stroke-dasharray="15.2 1.3 1.3 1.3" stroke-dashoffset="12.8"/>
<path d="M276.4 252.2h-4.2" fill="none" stroke="#000" stroke-width=".29" stroke-dasharray="15.2 1.3 1.3 1.3" stroke-dashoffset="15.1"/>
<g fill="none" stroke="#000" stroke-width=".5">
<path d="M20 10h390v277h-390zM230 252h40.8M230 259h57.8M248.1 245v35M270.8 245v42M287.8 245v42M352.5 245v42M410 245h-180v42M230 273h40.8M230 266h40.8M287.8 279h122.2M352.5 263h57.5"/>
<path d="M352.5 271h57.5M386.6 263v24M230 280h40.8"/>
</g>
<g fill="#000">
<path d="M162.7 86.2l.8 .7-2.5 2.1zM198 82.9l.8 .7-2.7 2.1z"/>
<path d="M87.5 18.2l3.3-.5v1zM261 17.7l3.3 .5-3.3 .5z"/>
<path d="M99.9 24.2l3.3-.5v1zM248.6 23.7l3.3 .5-3.3 .5zM99.9 54.2l3.3-.5v1zM117.7 53.7l3.3 .5-3.3 .5zM99.9 48.2l3.3-.5v1.1zM126.4 47.7l3.3 .5-3.3 .6zM99.9 125.6l3.3-.5v1zM130.9 125.1l3.3 .5-3.3 .5zM99.9 42.2l3.3-.5v1.1zM156.5 41.7l3.2 .5-3.2 .6zM99.9 36.2l3.3-.5v1zM167.5 35.7l3.2 .5-3.2 .5zM99.9 30.2l3.3-.5v1zM181.2 29.7l3.3 .5-3.3 .5zM99.9 145.1l3.3-.5v1zM181.9 144.6l3.3 .5-3.3 .5zM99.9 199.2l3.3-.5v1zM131.5 198.7l3.3 .5-3.3 .5zM99.9 205.2l3.3-.5v1zM183 204.7l3.3 .5-3.3 .5z"/>
<path d="M126.4 47.7l3.3 .5-3.3 .6zM138.7 48.2l3.3-.5v1.1zM184.5 30.2l3.2-.5v1zM211.2 29.7l3.4 .5-3.4 .5z"/>
<path d="M40.7 64.2l.5 3.3h-1zM40.2 185.9h1l-.5 3.3zM46.7 68.8l.5 3.3h-1zM46.2 181.4h1l-.5 3.3zM75.2 68.8l.5 3.3h-1zM74.7 81.3h1l-.5 3.3zM69.4 68.8l.5 3.3h-1zM68.9 95.7h1l-.5 3.3zM63.7 68.8l.5 3.3h-1zM63.2 108.7h1l-.5 3.3zM151.9 68.8l.6 3.3h-1.1zM151.4 87.3h1.1l-.6 3.3zM178.6 68.8l.5 3.3h-1zM178.1 114h1l-.5 3.3zM223 65.5h.9l-.5 3.3zM223.4 81.7l.5 3.3h-.9zM193.4 68.8l.5 3.3h-1.1zM192.8 81.6h1.1l-.5 3.3zM55.9 68.8l.5 3.3h-1zM55.4 160.3h1l-.5 3.4zM277.8 68.8l.5 3.3h-1zM277.3 164.8h1l-.5 3.3zM283.8 68.7l.5 3.3h-1zM283.3 173.5h1l-.5 3.3z"/>
<path d="M123.6 86.1l2.6 2.1 .5-.9zM115.8 81l-.5 .9 3.1 1.2z"/>
<path d="M152 90.6l.5 3.3h-1.1zM151.4 99.3h1.1l-.5 3.3z"/>
<path d="M193.3 84.9l.5 3.3h-1zM192.8 121.5h1l-.5 3.3z"/>
<path d="M215.6 83.1l1.6 2.9 .8-.6zM211.1 77.9l2.4 2.4-1.6-3z"/>
<path d="M223.4 81.7l.5 3.3h-.9zM223 128.1h.9l-.5 3.3z"/>
<path d="M128.8 107l2.6 2-1.8-2.7zM136.9 114.9l1.9 2.7 .8-.7z"/>
<path d="M178.9 107.4l-1.8 2.8 2.5-2.1zM161.9 126.6l.7 .7 1.9-2.8z"/>
<path d="M181.9 143.6l3.3 .5-3.3 .5zM196.8 143.9l-.1 .2h.4h-.4a.34 .34 0 0 0 .4 .3 .34 .34 0 0 0 .3-.5 .34 .34 0 0 0-.6 0z"/>
<path d="M196.8 143.8a.35 .35 0 0 0 .1 .6 .35 .35 0 0 0 .5-.3h-.3h.3l-.3-.3zM201.7 143.9l-.1 .2h.4h-.4a.33 .33 0 0 0 .5 .3 .33 .33 0 0 0 .1-.5 .33 .33 0 0 0-.5 0z"/>
<path d="M201.8 143.8a.35 .35 0 0 0 0 .6 .35 .35 0 0 0 .5-.3h-.3h.3l-.1-.3zM213.9 144.1l3.3-.5v1z"/>
<path d="M71.7 163.7l1 6.3h-2zM297.5 81.7l1 6.3h-2z"/>
<path d="M139.6 164.9l3.1 1.4 .3-1zM126.9 161l-.3 1 3.4 .3z"/>
<path d="M175.6 171.2l.4 1 3-1.6zM193.6 165.7l3.3-.6-.3-1z"/>
<path d="M209.6 178.3l.4 1 2.8-1.9zM215.5 176.2l3.3-.9-.4-.9z"/>
<path d="M131.5 198.7l3.3 .5-3.3 .5zM156.6 199.2l3.3-.5v1z"/>
<path d="M210.9 210.7l3.3 .5-3.3 .5zM99.9 211.2l3.3-.5v1z"/>
<path d="M73.9 220.9l.5 3.4h-1zM73.4 234.2h1l-.5 3.3zM76.3 234.2h1l-.5 3.3zM76.8 239.5l.5 3.2h-1zM61.4 217.7h1l-.5 3.2zM61.9 242.5l.5 3.3h-1z"/>
<path d="M126.5 230.3l3.3 .5-3.3 .5zM139.8 230.8l3.3-.5v1z"/>
<path d="M148.3 230.3l3.3 .5-3.3 .5zM161.6 230.8l3.3-.5v1zM209.5 230.3l3.3 .5-3.3 .5zM216.3 230.8l3.3-.5v1z"/>
</g>
<text font-size="8.3" x="273.7" y="277.7">1:1</text>
<g font-size="6.6">
<text x="299.2" y="255.1">MECANIZADO</text>
<text x="303.4" y="261.4">TAPA CAJA</text>
<text x="307.8" y="267.8">BOCUBE</text>
<text x="306.8" y="274.1">B 181306</text>
</g>
<g font-size="5">
<text x="169.9" y="17.1">176,8</text>
<text x="171.9" y="23.1">152</text>
<text x="137.5" y="29.1">84,6</text>
<text x="198.1" y="29.1">30</text>
<text x="129.3" y="35.1">70,87</text>
<text x="127.2" y="41.1">60</text>
<text x="110.1" y="47.1">29,8</text>
<text x="132.6" y="47.1">9</text>
<text x="189.4" y="46" transform="rotate(53 189.4 46)">3,5 (x3)</text>
<text x="107.8" y="53.1">21</text>
<text x="107.6" y="75.7" transform="rotate(30 107.6 75.7)">6 (x3)</text>
<text x="74.2" y="79.4" transform="rotate(-90 74.2 79.4)">16</text>
<text x="192.3" y="79.8" transform="rotate(-90 192.3 79.8)">16</text>
<text x="199" y="81.1" transform="rotate(-47 199 81.1)">R3</text>
<text x="222.4" y="81.6" transform="rotate(-90 222.4 81.6)">12,92</text>
<text x="68.4" y="88.5" transform="rotate(-90 68.4 88.5)">30,2</text>
<text x="150.9" y="85" transform="rotate(-90 150.9 85)">21,8</text>
<text x="162.9" y="85.2" transform="rotate(-50 162.9 85.2)">R2</text>
<text x="62.7" y="95" transform="rotate(-90 62.7 95)">43,2</text>
<text x="150.9" y="99.1" transform="rotate(-90 150.9 99.1)">12</text>
<text x="177.6" y="97" transform="rotate(-90 177.6 97)">48,6</text>
<text x="192.2" y="110.4" transform="rotate(-90 192.2 110.4)">39,9</text>
<text x="222.4" y="114.3" transform="rotate(-90 222.4 114.3)">49,74</text>
<text x="54.9" y="120.9" transform="rotate(-90 54.9 120.9)">94,9</text>
<text x="112.5" y="124.5">34,3</text>
<text x="144.5" y="121.4" transform="rotate(47 144.5 121.4)">8</text>
<text x="39.7" y="130.7" transform="rotate(-90 39.7 130.7)">125</text>
<text x="156.8" y="131.5" transform="rotate(-48 156.8 131.5)">19</text>
<text x="276.8" y="126.2" transform="rotate(-90 276.8 126.2)">99,4</text>
<text x="282.8" y="131.1" transform="rotate(-90 282.8 131.1)">108,1</text>
<text x="45.6" y="134.3" transform="rotate(-90 45.6 134.3)">115,96</text>
<text x="134.2" y="144">85,28</text>
<text x="186.3" y="143">11,9</text>
<text x="203.7" y="143">11,9</text>
<text x="190.8" y="149.4">4,9</text>
<text x="111" y="156.1" transform="rotate(15 111 156.1)">10 (x2)</text>
<text x="200.8" y="162.1" transform="rotate(-19 200.8 162.1)">15,5</text>
<text x="222.3" y="172.1" transform="rotate(-24 222.3 172.1)">3</text>
<text x="114.7" y="198.1">35</text>
<text x="141.1" y="198.1">21,8</text>
<text x="140.4" y="204.1">86</text>
<text x="151" y="210.1">114,3</text>
<text x="72.9" y="232.6" transform="rotate(-90 72.9 232.6)">16,5</text>
<text x="133.4" y="229.7">10</text>
<text x="156.1" y="229.7">10</text>
<text x="224.8" y="229.7">3,5</text>
<text x="60.9" y="236.4" transform="rotate(-90 60.9 236.4)">21,5</text>
<text x="75.7" y="249.8" transform="rotate(-90 75.7 249.8)">2</text>
</g>
<g font-size="4.8">
<text x="298.8" y="92.5">A</text>
<text x="67.3" y="174.4">A</text>
<text x="158.5" y="249.8">SECCIÓN A-A</text>
</g>
<text font-size="3.7" x="311.6" y="284.7">BOPLA (96024225)</text>
<g font-size="3.5">
<text x="251.7" y="249.5">A. Acosta</text>
<text x="252.1" y="256.6">A. Acosta</text>
<text x="253.2" y="263.8">09-11-21</text>
<text x="359.7" y="269.3">ME-1253-01</text>
<text x="404.5" y="268.4">0</text>
<text x="257.8" y="270.6">PC</text>
<text x="404.5" y="277">0</text>
<text x="262.2" y="285.1">±0.2</text>
<text x="366.8" y="285.3">---</text>
<text x="387.3" y="285.9">---</text>
</g>
<text font-size="3.3" x="362" y="277.1">PME1253</text>
<g font-size="2.9">
<text x="231.1" y="249.3">Dibujado</text>
<text x="288.4" y="248">Denominación</text>
<text x="231.1" y="256.7">Verificado</text>
<text x="231.1" y="263.4">Fecha</text>
<text x="271.5" y="261.7">Escala</text>
<text x="353.1" y="265.9">Nº Plano</text>
<text x="387.2" y="265.9">Nº Revisión</text>
<text x="231.1" y="270.7">Material</text>
<text x="353.1" y="274">Cód. Producto</text>
<text x="387.2" y="274">Versión</text>
<text x="231.1" y="277.4">Tratamiento</text>
<text x="288.4" y="281.9">Mat. Prima</text>
<text x="353.1" y="281.9">Cód. Pieza</text>
<text x="387.2" y="281.9">Ref. Cliente</text>
<text x="231.1" y="284.4">Tolerancias generales</text>
</g>
<text font-size="2.2" x="251.9" y="277.8">TRANSPARENTE</text>
</svg>
